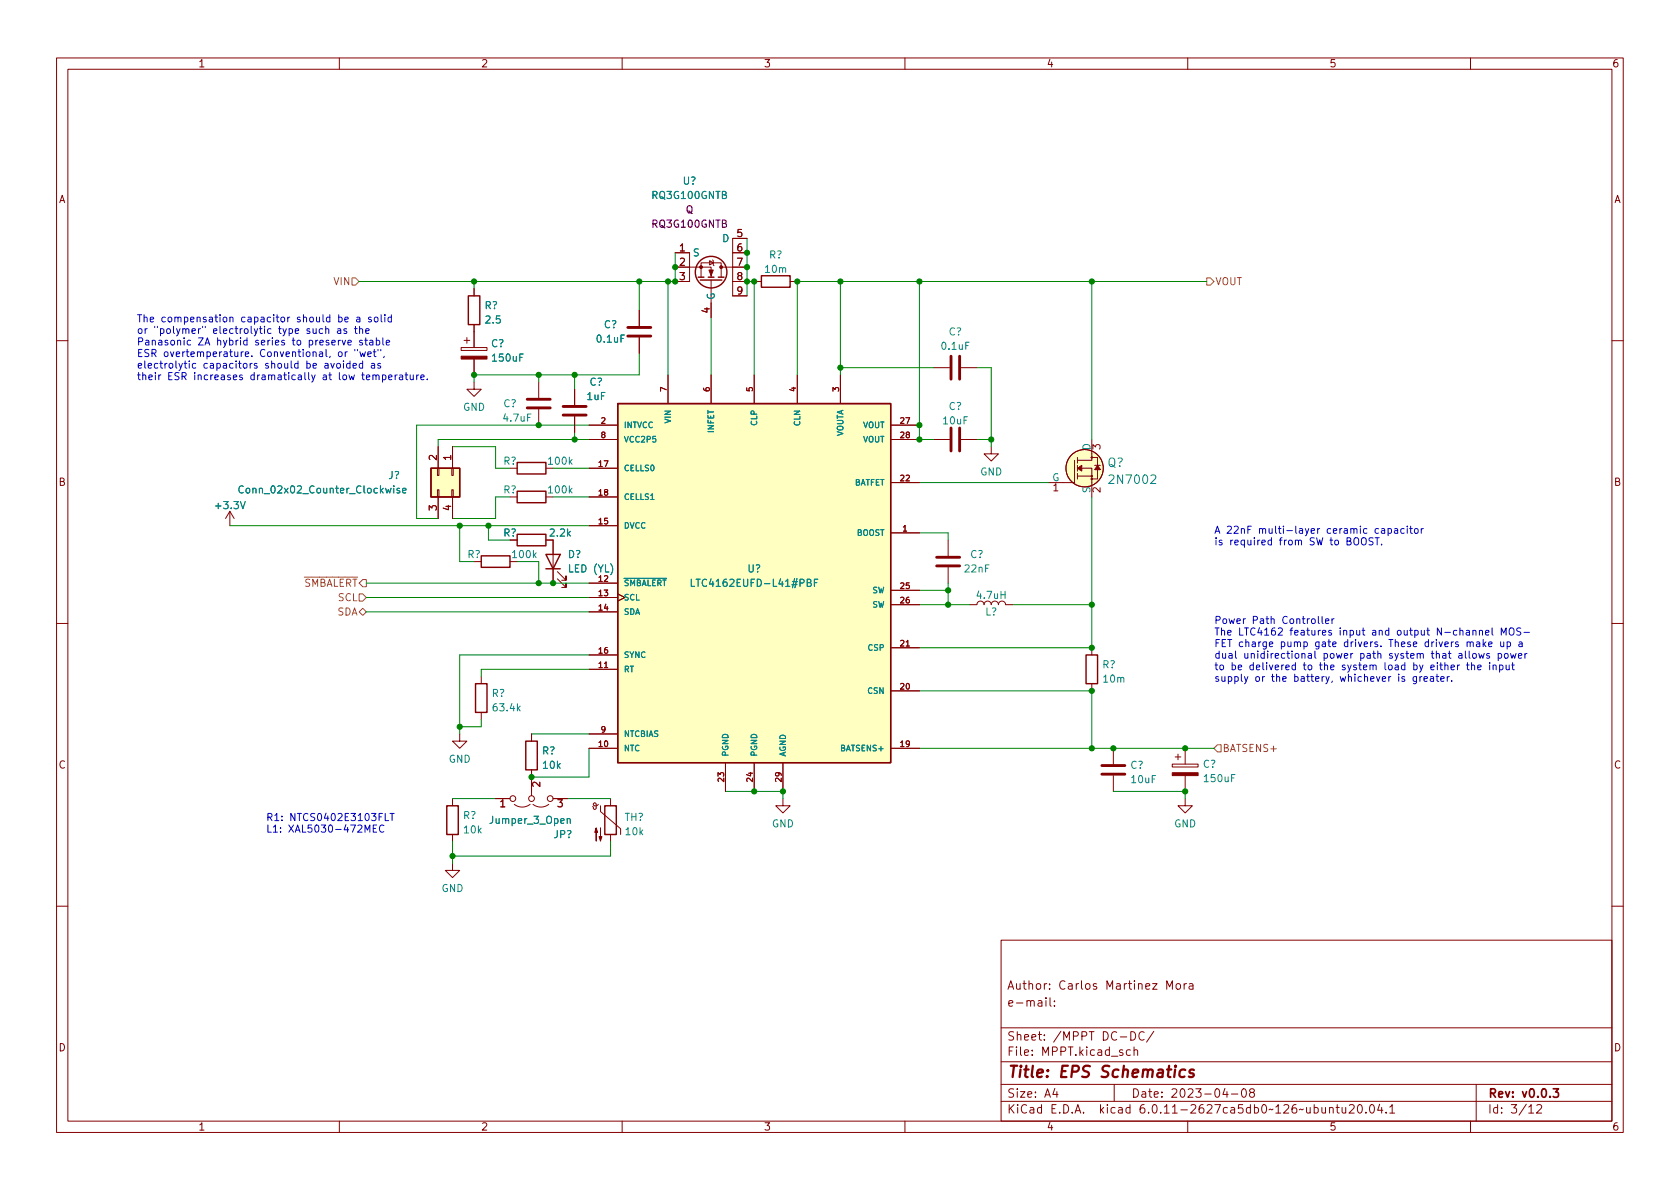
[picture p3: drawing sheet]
<svg xmlns="http://www.w3.org/2000/svg" width="297mm" height="210mm" viewBox="0 0 297 210" stroke-linecap="round" stroke-linejoin="round" font-family="sans-serif">
<g fill="none" stroke="#840000" stroke-width=".18">
<path d="M10 10.2h277v190.1h-277zM12 12.2h273v186.1h-273zM60 10.2v2M110 10.2v2M160 10.2v2M210 10.2v2M260 10.2v2M82.5 59.7v1M83.8 51v1.3M83.8 57.4v4.1M113 54.9v2.8M113 59.7v2.8"/>
<path d="M119.4 47.2h6.3v1.8M119.4 44.7h2.5v5.1h-2.5M124 49v-2.5h3.5v2.5M125.5 46.1l.6 .4-.6 .4zM125.7 49.5v2.8M125.7 53.6v2.5M126 46l.1 .1v.8l.1 .1M127.5 47.2h4.6M129.5 44.7h2.6M129.5 49.8h2.6M132.1 42.2h-2.6v10.1h2.6M133.3 49.8h1.3"/>
<path d="M139.7 49.8h1.3M10 60.2h2M77.5 79v3.8M80 79v3.8M81.5 61.5h4.6v.5h-4.6zM82 60.2h1.1M83.8 67.6v1.2h1.3l-1.3 1.3-1.3-1.3h1.3M83.8 63.5v2.8M95.2 67.6v2.8M95.2 72.4v2.8M101.6 68.8v2.8M101.6 73.7v2.7"/>
<path d="M104.1 75.2h5.1M104.1 77.7h5.1M118.1 66.3v5.1M125.7 66.3v5.1M133.3 66.3v5.1M141 66.3v5.1M148.6 66.3v5.1M157.5 75.2h5.1M157.5 77.7h5.1M165.1 65h2.8M165.1 77.7h2.8M169.9 65h2.8"/>
<path d="M169.9 77.7h2.8M175.3 79v1.3h1.2l-1.2 1.2-1.3-1.2h1.3M193 77.7v3.7h-2.5M193.2 79.4v-.8l.5 .4 .1-.3h.6l.1 .2-.1 .5M285 60.2h2M40.6 90.4l-.7 1.3M40.6 90.4v2.6M40.6 90.4l.8 1.3M77.3 82.8h.3v1.3h-.3zM77.3 86.6h.3v1.3h-.3zM77.5 87.9v3.8M79.9 82.8h.2v1.3h-.2z"/>
<path d="M79.9 86.6h.2v1.3h-.2zM80 87.9v3.8M97.8 95.5v7.6M104.1 93h5.1M104.1 82.8h5.1M104.1 87.9h5.1M157.5 85.3h5.1M157.5 94.2h5.1M167.6 95.5v2.8M186.3 85.9l.4-.4v1.3M190 81.4v3.9h-4.6M190.5 82.8h2.5v5.1"/>
<path d="M190.5 84.2h2.5M190.5 80.9v1M190.5 82.3v1M190.5 83.7v1M192.9 80.9h1.2v3.8h-1.2M193.5 82.3h1.1M194.5 86.2v.8l-.9-.8-.4 .3 .2 .5M10 110.2h2M85.1 119.6v1.3M98.6 102.4l1.5 1.5v-.8v.8h-.8M98.6 101.1l1.5 1.5v-.8v.8h-.8M104.1 118.4h5.1"/>
<path d="M104.1 103.1h5.1M104.1 105.7h5.1M104.1 108.2h5.1M104.1 115.8h5.1M106.9 118.1h.6M109.2 105l1.3 .7-1.3 .6M157.5 114.5h5.1M157.5 104.4h5.1M157.5 106.9h5.1M160.2 114.2h.6M167.6 100.3v2.8M171.4 106.9h1.3a.64 .64 0 0 1 .7-.6 .64 .64 0 0 1 .6 .6 .64 .64 0 0 1 .6-.6 .64 .64 0 0 1 .7 .6 .64 .64 0 0 1 .6-.6 .64 .64 0 0 1 .6 .6 .64 .64 0 0 1 .7-.6 .64 .64 0 0 1 .6 .6h1.3"/>
<path d="M193 114.5v1.3M285 110.2h2M81.3 129.8v1.3h1.2l-1.2 1.2-1.3-1.2h1.3M85.1 126v1.2M94 129.8v1.3M94 136.1v4.6M95.4 138.3v.8l-.9-.8-.3 .3 .1 .4M104.1 132.3h5.1M104.1 129.8h5.1M128.3 134.9v5M133.3 134.9v5M138.4 134.9v5"/>
<path d="M157.5 132.3h5.1M157.5 122.2h5.1M193 120.9v1.3M196.8 132.3v2.8M196.8 137.2v2.7M207.3 135.1h4.5v.5h-4.5zM207.8 133.9h1M208.3 133.3v1.1M209.5 132.3v2.8M209.5 137.2v2.7M80 152.6v1.3h1.3l-1.3 1.3-1.3-1.3h1.3M80 141.2v1.3"/>
<path d="M80 147.6v1.2M87.6 141.2h2.6M88.5 141.8l.4-.4v1.3M90.9 142.2a2.26 2.26 0 0 0 2.8 0M94.2 142.2a2.26 2.26 0 0 0 2.8 0M97.8 141.2h2.5M98.6 141.4h.8l-.4 .5 .4 .1v.6l-.2 .1-.6-.1M105.8 142.2l-.3 .3h-.3l-.3-.1v-.3l.3-.1 .2 .2v.7l-.2 .2-.2-.1-.2-.4M106.2 142.5v1l3.5 3.1v1M107.9 141.2v1.3M107.9 147.6v1.2M138.4 141.2v1.3h1.3l-1.3 1.3-1.2-1.3h1.2"/>
<path d="M209.5 141.2v1.3h1.3l-1.3 1.3-1.2-1.3h1.2M10 160.2h2M177 166.3h108v32h-108zM184.9 176.4v.2M184.9 176.9v1M185.6 174.8v.1M185.6 174v.1M185.6 176.4v1.3l.3 .2M186.4 177.8v.1M186.4 177v.1M193.9 174l-.4-.1-.2 .2 .1 .3 .5 .1v.4h-.6M203.8 173.9h.8l-.8 1h.8"/>
<path d="M285 160.2h2M60 198.3v2M110 198.3v2M160 198.3v2M177 194.8h108M177 191.8h108M177 187.8h108M177 181.8h108M182.5 186.5v.1M182.5 185.7v.1M184.6 183.8v.1M184.6 183v.1"/>
<path d="M192.6 182.4h.8M197 191.8v3M200.5 185.8l.2-.2 .4 .1v.9M204 182.4l-1.3 1.9M210 198.3v2M217.7 193.5h1.2M219.7 192.6l.2-.1a.81 .81 0 0 1 .5 .7 .81 .81 0 0 1-.3 .8h-.1a.81 .81 0 0 1-.6-.6 .81 .81 0 0 1 .3-.8zM221.2 193.2l-.3-.3 .1-.2 .2-.2 .4 .1 .2 .2-.1 .2-.6 .2-.2 .3 .1 .4 .2 .1h.4l.2-.3-.1-.4-.2-.1M238.6 195.5l.5-.2 .3 .2v.3l-.9 1h.9M240.2 195.4l.2-.1a.81 .81 0 0 1 .5 .7 .81 .81 0 0 1-.3 .8h-.1a.81 .81 0 0 1-.6-.6 .81 .81 0 0 1 .3-.8zM241.5 196.7v.1M242.4 195.4l.1-.1a.81 .81 0 0 1 .6 .7 .81 .81 0 0 1-.3 .8h-.2a.81 .81 0 0 1-.5-.6 .81 .81 0 0 1 .3-.8z"/>
<path d="M243.9 195.3l-.3 1h.9M244.3 195.8v1M245.1 196.7v.1M245.7 195.8l.4-.5v1.5M245.7 196.8h.9M260 198.3v2M261 191.8v6.5M271.7 195.5l.6-.2 .2 .2 .1 .3-.9 1h.9"/>
<circle cx="191.8" cy="82.8" r="3.3"/>
<circle cx="193" cy="84.2" r=".13"/>
<circle cx="193" cy="84.7" r=".13"/>
<circle cx="193" cy="80.9" r=".13"/>
<circle cx="90.7" cy="141.2" r=".51"/>
<circle cx="94" cy="141.2" r=".51"/>
<circle cx="97.3" cy="141.2" r=".51"/>
</g>
<path d="M274.6 192.5h1l-.5 .6 .4 .1v.7l-.2 .1h-.5l-.2-.1" fill="none" stroke="#840000" stroke-width=".3"/>
<g fill="#ffffc2" stroke="#ffffc2" stroke-width=".18">
<path d="M109.2 71.4h48.3v63.5h-48.3z"/>
<path d="M76.2 82.8h5.1v5.1h-5.1z"/>
<circle cx="191.8" cy="82.8" r="3.3"/>
</g>
<g fill="#840000" stroke="#840000" stroke-width=".18">
<path d="M190.5 82.8l.8-.5v1z"/>
<path d="M194.1 82.3l.5 .8h-1.1z"/>
<path d="M125.3 47.7h.8l-.4 1.1z"/>
<path d="M105.4 146.4l.3 .8h-.5l.2-.8v2.3z"/>
<path d="M106.2 146.4v2.3l-.3-.8h.5l-.2 .8z"/>
<path d="M81.5 63h4.6v.5h-4.6z"/>
<path d="M207.3 136.6h4.5v.6h-4.5z"/>
<circle cx="124" cy="47.2" r=".25"/>
<circle cx="127.5" cy="47.2" r=".25"/>
</g>
<g fill="none" stroke="#008484" stroke-width=".18">
<path d="M110.4 59.2h-.6v1.3M92.5 62.6h-.6v1.3M93.9 73.2h-.6v1.3M171.4 60.5h-.6v1.3M42.5 88.7l.4 1.3 .5-1.3M68.2 86.3l.2 .9 .3-.6 .2 .6 .2-.9M69.6 85.9v.1M69.6 86.3v.9M70.7 86.4l-.3-.1-.2 .2v.2l.5 .1v.3h-.5M71.2 86.8l.6-.2-.1-.2-.3-.1-.2 .2 .1 .6h.4M94.4 98.1l.4 .5M94.8 97.8l-.5 .4"/>
<path d="M100.8 81.6l.3 .5M100.8 86.7l.3 .5M101.1 81.3l-.4 .4M101.1 86.3l-.4 .5M203.5 84.1l.6-.1 .2 .1 .1 .3-1 1.1h1M110.3 102.3h7.6M142.7 103h.6l.1-.2-.1-.3-.6-.1v1.3h.5l.2-.1v-.3l-.3-.3M144 103h.4M144.6 102.4h-.6v1.3M177 105.2h.7M177.7 104.6v1.2M91.6 125.2l.4 .5"/>
<path d="M92 124.9l-.5 .5M218.4 137h-.6v1.2M100.3 144.9l.2-.1h.3v.8M100.3 144.8v.8"/>
</g>
<g fill="none" stroke="#840000" stroke-width=".25">
<path d="M82.8 52.3h2v5.1h-2zM123.4 49h1.1M123.8 49.5h3.8M125.2 49h1M127 49h1M134.6 48.8h5.1v2h-5.1zM109.2 71.4h48.3v63.5h-48.3zM76.2 82.8h5.1v5.1h-5.1zM85.1 98.3h5.1v2h-5.1zM91.4 94.5h5.1v2h-5.1zM91.4 81.8h5.1v2h-5.1zM91.4 86.9h5.1v2h-5.1z"/>
<path d="M96.5 98h2.6l-1.3 2.6zM96.5 100.6h2.6M192 115.8h2.1v5.1h-2.1zM84.1 120.9h2v5.1h-2zM93 131.1h2v5h-2zM79 142.5h2v5.1h-2zM106.9 142.5h2.1v5.1h-2.1z"/>
<circle cx="125.7" cy="48.1" r="2.79"/>
</g>
<g fill="none" stroke="#840000" stroke-width=".51">
<path d="M111 59.4h4.1M111 57.9h4.1M93.2 70.6h4.1M93.2 72.1h4.1M99.6 71.9h4M99.6 73.4h4M168.1 63v4.1M168.1 75.7v4.1M169.7 63v4.1M169.7 75.7v4.1M165.6 98.5h4.1M165.6 100.1h4.1"/>
<path d="M194.8 136.9h4.1M194.8 135.4h4.1"/>
</g>
<path d="M62.2 49.1h.7l.6 .7-.6 .6h-.7zM213.4 49.1h.6l.6 .7-.6 .6h-.6zM53.8 102.1h9.4M63.5 105h.6l.7 .7-.7 .6h-.6zM64.1 107.6l.7 .6-.7 .6-.6-.6zM215.3 131.7h.6v1.3h-.6l-.7-.7z" fill="none" stroke="#848400" stroke-width=".18"/>
<g fill="none" stroke="#0000c2" stroke-width=".18">
<path d="M35.5 58.1l-.4 .3M39.6 56.1h.3l.2 .2v.4l-.2 .2h-.3l-.2-.2zM40.7 56.2l.1-.1h.3l.1 .8M40.7 56.1v.8M46.8 58.1v.9M47.9 58.2l-.3-.1-.3 .3 .1 .5h.5M50.9 56.1v.8M51.2 56.1l-.3 .2M62.7 58.1h.5M65.6 56.1h-.3l-.2 .2 .1 .1 .4 .2v.3h-.5M28.4 66.3l-.3 .2M33.5 64.3v.8"/>
<path d="M33.7 60.2h-.4l-.2 .2 .1 .6h.5M34.6 64.3h-.4l-.2 .2 .1 .5h.5M42.8 66.4l-.3-.1-.2 .2 .1 .2 .4 .1v.3h-.5M43 62.2l-.3 .3M43.4 62.6l.6-.1-.1-.2-.3-.1-.2 .2v.6h.5M44.5 62.9v.2M44.6 64.3l-.4 .2M45.4 64.3h-.3l-.2 .1 .1 .2 .4 .1v.3h-.5M52.7 64.3h-.4l-.2 .2 .1 .5h.5M52.7 63.8v1.3M54.6 65.9v1.1l.1 .1M55.1 66.3l.3 .8"/>
<path d="M55.7 66.3l-.4 1.2-.2 .1M57.6 61.8v1.1l.2 .2M58.4 63l-.1 .2M63.9 66.3h.5M64.1 60.2h-.3l-.2 .1v.2l.5 .2v.3h-.5M75.6 67v.1M224.8 95.6l-.4-.1-.2 .3 .1 .5h.5M224.8 95.1v1.3M231.4 93.5l-.4 1.1-.2 .1M231.8 93.9l.6-.1v-.3h-.4l-.2 .1 .1 .7h.5M233 93.5v.8M233.3 93.5l-.3 .2"/>
<path d="M241.7 93.5h-.4l-.2 .2 .1 .6h.5M251.3 93.5v.8M251.7 93.5l-.4 .2M218.5 115.1v1.1l.1 .2M220.6 119.6l-.4 1.2-.2 .1M224.4 113.9l.6-.1v-.2l-.4-.1-.2 .2 .1 .6h.5M229 117.7l-.3-.1-.3 .2 .2 .6h.4M229 117.2v1.2M231.3 115.6h.5l.1 .8M231.9 115.9h-.4l-.2 .2 .2 .3 .4-.1M232.5 115.1v1.1l.2 .2M235.4 111.5h-.3l-.2 .1 .1 .2 .4 .1v.3h-.5"/>
<path d="M235.5 109.4v.9M235.9 109.4l-.4 .3M244.9 117.2v1.1l.2 .1M245.9 119.6l-.4 .3M250 117.7l.3-.1 .3 .2-.2 .6h-.4M250 117.2v1.2M250.4 119.7l-.3-.1-.3 .3 .2 .5h.4M252.6 113.6l-.4-.1-.2 .2 .1 .6h.5M253 118l.6-.1-.1-.2-.3-.1-.2 .2v.6h.5M254.9 111v1.3l-.8-1.3v1.3M258.5 115.9h-.4l-.2 .2 .2 .3 .4-.1M259.3 117.6h.5"/>
<path d="M259.4 113.6l.2-.1 .3 .1v.8M259.4 113.5v.9M259.5 117.2v1.1l.3 .1M262.7 111.9l.6-.1-.1-.3h-.4l-.1 .1v.6h.5M263.8 111v1.1l.2 .2M264 117.7l.2-.1 .3 .1v.7M264 117.6v.8M264.9 115.6h.4l.2 .2-.1 .5h-.5M264.9 115.6v1.2M265.3 113.5l.1 .8 .3 .1 .2-.2M265.4 112.3v-1.3l.5 .9 .4-.9v1.3M268.6 113.6h.5v.8"/>
<path d="M269.1 113.8l-.4 .1-.2 .2 .2 .3 .4-.1M235.6 120.4l-.2 .3M66 146.5h.4M66.6 145.9h-.6v1.3h.6M67.9 146a.6 .6 0 0 0-.9 .4 .6 .6 0 0 0 .6 .8l.3-.2M69 143.8h.7M69.3 143.8v1.3"/>
</g>
<g fill="none" stroke="#008400" stroke-width=".18">
<path d="M83.8 49.8v1.2M113 49.8v5.1M118.1 49.8v16.5M119.4 44.7v5.1h-55.9M125.7 56.1v10.2M132.1 42.2v10.1M132.1 49.8h1.2v16.5M148.6 49.8v16.5M162.6 49.8v27.9h2.5M193 49.8v27.9M213.4 49.8h-72.4v16.5M80 79h7.6v3.8h2.6"/>
<path d="M95.2 66.3v1.3M101.6 66.3v2.5M101.6 76.4v1.3M104.1 75.2h-30.4v16.5h3.8M104.1 77.7h-26.6v1.3M113 62.5v3.8h-29.2v1.3M148.6 65h16.5M172.7 65h2.6v14M172.7 77.7h2.6M40.6 93h63.5M81.3 93v6.3h2.5M86.4 93v2.5h3.8"/>
<path d="M90.2 87.9h-2.6v3.8h-7.6M91.4 99.3h3.8v3.8M97.8 82.8h6.3M97.8 87.9h6.3M162.6 94.2h5v1.3M162.6 85.3h22.8M193 87.9v26.6h-30.4M64.8 103.1h39.3M64.8 108.2h39.3M64.8 105.7h39.3M104.1 115.8h-22.8v14M104.1 118.4h-19v1.2"/>
<path d="M162.6 106.9h8.8M162.6 104.4h5M167.6 103.1v3.8M179.1 106.9h13.9M85.1 127.2v1.3h-3.8M94 129.8h10.1M104.1 132.3v5.1h-10.1M128.3 139.9h10.1v1.3M162.6 122.2h30.4v10.1M162.6 132.3h52M196.8 139.9h12.7v1.3M80 141.2h7.6"/>
<path d="M80 148.8v3.8M100.3 141.2h7.6M107.9 148.8v2.6h-27.9"/>
</g>
<g fill="#008400" stroke="#008400" stroke-width=".18">
<circle cx="81.3" cy="128.5" r=".46"/>
<circle cx="80" cy="151.4" r=".46"/>
<circle cx="94" cy="137.4" r=".46"/>
<circle cx="193" cy="122.2" r=".46"/>
<circle cx="209.5" cy="139.9" r=".46"/>
<circle cx="209.5" cy="132.3" r=".46"/>
<circle cx="193" cy="132.3" r=".46"/>
<circle cx="196.8" cy="132.3" r=".46"/>
<circle cx="81.3" cy="93" r=".46"/>
<circle cx="86.4" cy="93" r=".46"/>
<circle cx="95.2" cy="75.2" r=".46"/>
<circle cx="83.8" cy="49.8" r=".46"/>
<circle cx="138.4" cy="139.9" r=".46"/>
<circle cx="133.3" cy="139.9" r=".46"/>
<circle cx="167.6" cy="106.9" r=".46"/>
<circle cx="167.6" cy="104.4" r=".46"/>
<circle cx="162.6" cy="77.7" r=".46"/>
<circle cx="162.6" cy="75.2" r=".46"/>
<circle cx="193" cy="49.8" r=".46"/>
<circle cx="175.3" cy="77.7" r=".46"/>
<circle cx="193" cy="106.9" r=".46"/>
<circle cx="193" cy="114.5" r=".46"/>
<circle cx="132.1" cy="49.8" r=".46"/>
<circle cx="133.3" cy="49.8" r=".46"/>
<circle cx="141" cy="49.8" r=".46"/>
<circle cx="148.6" cy="65" r=".46"/>
<circle cx="162.6" cy="49.8" r=".46"/>
<circle cx="148.6" cy="49.8" r=".46"/>
<circle cx="113" cy="49.8" r=".46"/>
<circle cx="119.4" cy="49.8" r=".46"/>
<circle cx="118.1" cy="49.8" r=".46"/>
<circle cx="119.4" cy="47.2" r=".46"/>
<circle cx="132.1" cy="47.2" r=".46"/>
<circle cx="132.1" cy="44.7" r=".46"/>
<circle cx="101.6" cy="77.7" r=".46"/>
<circle cx="95.2" cy="66.3" r=".46"/>
<circle cx="101.6" cy="66.3" r=".46"/>
<circle cx="83.8" cy="66.3" r=".46"/>
<circle cx="95.2" cy="103.1" r=".46"/>
<circle cx="97.8" cy="103.1" r=".46"/>
</g>
<g font-size="2.8" fill="#840000">
<text x="178" y="191.2">Title:</text>
<text x="187.3" y="191.2">EPS Schematics</text>
</g>
<g font-size="2.1" fill="#008484">
<text x="195.7" y="83">Q?</text>
<text x="195.7" y="86">2N7002</text>
</g>
<g font-size="2.1" fill="#840000">
<text x="178" y="178.5">e-mail:</text>
<text x="178" y="175.5">Author:</text>
<text x="187.2" y="175.5">Carlos</text>
<text x="195.6" y="175.5">Martinez</text>
<text x="206.3" y="175.5">Mora</text>
<text x="178" y="184.5">Sheet:</text>
<text x="186.2" y="184.5">/MPPT</text>
<text x="194.9" y="184.5">DC-DC/</text>
<text x="178" y="187.2">File:</text>
<text x="184.4" y="187.2">MPPT.kicad_sch</text>
<text x="178" y="197.4">KiCad</text>
<text x="178" y="194.6">Size:</text>
<text x="184.7" y="194.6">A4</text>
<text x="185.7" y="197.4">E.D.A.</text>
<text x="194.6" y="197.4">kicad</text>
<text x="200" y="194.6">Date:</text>
<text x="201.8" y="197.4">6.0.11-2627ca5db0~126~ubuntu20.04.1</text>
<text x="207" y="194.6">2023-04-08</text>
<text x="263" y="194.6">Rev:</text>
<text x="263" y="197.4">Id:</text>
<text x="267.1" y="197.4">3/12</text>
<text x="269.1" y="194.6">v0.0.3</text>
</g>
<g font-size="1.8" fill="#840000">
<text x="35" y="12.3">1</text>
<text x="85" y="12.3">2</text>
<text x="135" y="12.3">3</text>
<text x="185" y="12.3">4</text>
<text x="235" y="12.3">5</text>
<text x="285" y="12.3">6</text>
<text x="10.4" y="36.3">A</text>
<text x="130.1" y="41.9">5</text>
<text x="285.4" y="36.3">A</text>
<text x="120" y="44.4">1</text>
<text x="120" y="47">2</text>
<text x="130.1" y="44.4">6</text>
<text x="130.1" y="47">7</text>
<text x="120" y="49.5">3</text>
<text x="130.1" y="49.5">8</text>
<text x="130.1" y="52.1">9</text>
<text x="125.5" y="55.5" transform="rotate(-90 125.5 55.5)">4</text>
<text x="77.2" y="81.6" transform="rotate(-90 77.2 81.6)">2</text>
<text x="79.8" y="81.6" transform="rotate(-90 79.8 81.6)">1</text>
<text x="10.3" y="86.3">B</text>
<text x="186" y="87.6">1</text>
<text x="285.3" y="86.3">B</text>
<text x="77.2" y="90.5" transform="rotate(-90 77.2 90.5)">3</text>
<text x="79.8" y="90.5" transform="rotate(-90 79.8 90.5)">4</text>
<text x="88.9" y="95.3">R?</text>
<text x="97" y="95.3">2.2k</text>
<text x="10.3" y="136.3">C</text>
<text x="285.3" y="136.3">C</text>
<text x="88.2" y="143.5">1</text>
<text x="10.3" y="186.3">D</text>
<text x="285.3" y="186.3">D</text>
<text x="35" y="200.3">1</text>
<text x="85" y="200.3">2</text>
<text x="135" y="200.3">3</text>
<text x="185" y="200.3">4</text>
<text x="235" y="200.3">5</text>
<text x="285" y="200.3">6</text>
</g>
<g font-size="1.8" fill="#008484">
<text x="115.1" y="35.6">RQ3G100GNTB</text>
<text x="120.6" y="33">U?</text>
<text x="122.4" y="45.7">S</text>
<text x="127.6" y="43.2">D</text>
<text x="135.9" y="46.1">R?</text>
<text x="126.8" y="53.1" transform="rotate(-90 126.8 53.1)">G</text>
<text x="135" y="48.6">10m</text>
<text x="85.6" y="55">R?</text>
<text x="85.6" y="57.6">2.5</text>
<text x="106.7" y="58.4">C?</text>
<text x="167.7" y="59.7">C?</text>
<text x="86.7" y="61.8">C?</text>
<text x="86.7" y="64.3">150uF</text>
<text x="105.2" y="61">0.1uF</text>
<text x="166.2" y="62.2">0.1uF</text>
<text x="103.6" y="71.1">1uF</text>
<text x="104.2" y="68.6">C?</text>
<text x="81.8" y="73">GND</text>
<text x="88.7" y="74.9">4.7uF</text>
<text x="88.9" y="72.4">C?</text>
<text x="166.5" y="75.4">10uF</text>
<text x="167.7" y="72.9">C?</text>
<text x="88.9" y="82.6">R?</text>
<text x="96.7" y="82.6">100k</text>
<text x="192.8" y="79.7" transform="rotate(-90 192.8 79.7)">D</text>
<text x="41.9" y="87.6">Conn_02x02_Counter_Clockwise</text>
<text x="68.6" y="85.1">J?</text>
<text x="88.9" y="87.6">R?</text>
<text x="96.7" y="87.6">100k</text>
<text x="173.2" y="84.5">GND</text>
<text x="186" y="85.1">G</text>
<text x="192.8" y="87.3" transform="rotate(-90 192.8 87.3)">S</text>
<text x="37.7" y="90.4">+3.3V</text>
<text x="82.6" y="99.1">R?</text>
<text x="90.3" y="99.1">100k</text>
<text x="100.3" y="99.1">D?</text>
<text x="100.3" y="101.6">LED (YL)</text>
<text x="132.1" y="101.6">U?</text>
<text x="170.3" y="101.6">22nF</text>
<text x="171.5" y="99.1">C?</text>
<text x="121.8" y="104.1">LTC4162EUFD-L41#PBF</text>
<text x="172.4" y="106.3">4.7uH</text>
<text x="174.1" y="109.2">L?</text>
<text x="194.8" y="118.5">R?</text>
<text x="86.9" y="123.6">R?</text>
<text x="194.8" y="121.1">10m</text>
<text x="86.9" y="126.2">63.4k</text>
<text x="79.3" y="135.3">GND</text>
<text x="95.8" y="133.8">R?</text>
<text x="95.8" y="136.3">10k</text>
<text x="199.8" y="136.3">C?</text>
<text x="212.6" y="136.1">C?</text>
<text x="199.8" y="138.9">10uF</text>
<text x="212.6" y="138.7">150uF</text>
<text x="81.8" y="145.2">R?</text>
<text x="81.8" y="147.8">10k</text>
<text x="86.4" y="146.1">Jumper_3_Open</text>
<text x="97.8" y="148.6">JP?</text>
<text x="110.4" y="145.5">TH?</text>
<text x="110.4" y="148.1">10k</text>
<text x="136.4" y="146.7">GND</text>
<text x="207.5" y="146.7">GND</text>
<text x="78" y="158.1">GND</text>
</g>
<g font-size="1.8" fill="#840084">
<text x="115.1" y="40.6">RQ3G100GNTB</text>
<text x="121.2" y="38.1">Q</text>
</g>
<g font-size="1.8" fill="#848400">
<text x="58.9" y="50.8">VIN</text>
<text x="214.8" y="50.8">VOUT</text>
<text x="53.7" y="104.1">~{SMBALERT}</text>
<text x="59.6" y="106.7">SCL</text>
<text x="59.6" y="109.2">SDA</text>
<text x="216.1" y="133.4">BATSENS+</text>
</g>
<g font-size="1.8" fill="#0000c2">
<text x="24.1" y="57">The</text>
<text x="24.1" y="59">or</text>
<text x="27.2" y="59">&quot;polymer&quot;</text>
<text x="28.5" y="57">compensation</text>
<text x="37.7" y="59">electrolytic</text>
<text x="42.7" y="57">capacitor</text>
<text x="49.5" y="59">type</text>
<text x="52.7" y="57">should</text>
<text x="54.6" y="59">such</text>
<text x="60.1" y="59">as</text>
<text x="60.1" y="57">be</text>
<text x="63.4" y="59">the</text>
<text x="63.5" y="57">a</text>
<text x="65.7" y="57">solid</text>
<text x="24.1" y="61.1">Panasonic</text>
<text x="24.1" y="63.1">ESR overtemperature.</text>
<text x="24.1" y="65.2">electrolytic</text>
<text x="35" y="61.1">ZA hybrid</text>
<text x="35.9" y="65.2">capacitors</text>
<text x="45.3" y="61.1">series</text>
<text x="46" y="63.1">Conventional,</text>
<text x="46.9" y="65.2">should</text>
<text x="52.1" y="61.1">to</text>
<text x="54.3" y="65.2">be</text>
<text x="55.1" y="61.1">preserve</text>
<text x="57.7" y="65.2">avoided</text>
<text x="60" y="63.1">or</text>
<text x="63" y="63.1">&quot;wet&quot;,</text>
<text x="64.2" y="61.1">stable</text>
<text x="66.1" y="65.2">as</text>
<text x="24.1" y="67.2">their</text>
<text x="29.6" y="67.2">ESR increases</text>
<text x="44.5" y="67.2">dramatically</text>
<text x="57.4" y="67.2">at</text>
<text x="60.4" y="67.2">low</text>
<text x="64.7" y="67.2">temperature.</text>
<text x="214.6" y="94.4">A 22nF</text>
<text x="222.6" y="94.4">multi-layer</text>
<text x="234.8" y="94.4">ceramic</text>
<text x="243.4" y="94.4">capacitor</text>
<text x="214.6" y="96.4">is</text>
<text x="217.4" y="96.4">required</text>
<text x="226.3" y="96.4">from</text>
<text x="231.8" y="96.4">SW to</text>
<text x="238.6" y="96.4">BOOST.</text>
<text x="214.6" y="110.3">Power</text>
<text x="214.6" y="112.4">The</text>
<text x="219" y="112.4">LTC4162</text>
<text x="221.4" y="110.3">Path</text>
<text x="226.8" y="110.3">Controller</text>
<text x="228.2" y="112.4">features</text>
<text x="237" y="112.4">input</text>
<text x="242.9" y="112.4">and</text>
<text x="247.5" y="112.4">output</text>
<text x="254.7" y="112.4">N-channel</text>
<text x="266.1" y="112.4">MOS-</text>
<text x="214.6" y="114.4">FET charge</text>
<text x="214.6" y="116.5">dual</text>
<text x="214.6" y="118.5">to</text>
<text x="217.6" y="118.5">be</text>
<text x="219.9" y="116.5">unidirectional</text>
<text x="221" y="118.5">delivered</text>
<text x="226.5" y="114.4">pump</text>
<text x="230.7" y="118.5">to</text>
<text x="232.7" y="114.4">gate</text>
<text x="233.7" y="118.5">the</text>
<text x="234" y="116.5">power</text>
<text x="237.8" y="118.5">system</text>
<text x="238" y="114.4">drivers.</text>
<text x="240.7" y="116.5">path</text>
<text x="245.4" y="118.5">load</text>
<text x="246" y="116.5">system</text>
<text x="246.1" y="114.4">These</text>
<text x="250.7" y="118.5">by</text>
<text x="252.6" y="114.4">drivers</text>
<text x="253.6" y="116.5">that</text>
<text x="253.9" y="118.5">either</text>
<text x="258.5" y="116.5">allows</text>
<text x="260.1" y="114.4">make</text>
<text x="260.5" y="118.5">the</text>
<text x="264.5" y="118.5">input</text>
<text x="265.6" y="116.5">power</text>
<text x="266.2" y="114.4">up</text>
<text x="214.6" y="120.5">supply</text>
<text x="221.9" y="120.5">or</text>
<text x="224.9" y="120.5">the</text>
<text x="229" y="120.5">battery,</text>
<text x="237.3" y="120.5">whichever</text>
<text x="247.7" y="120.5">is</text>
<text x="250.4" y="120.5">greater.</text>
<text x="47" y="145.2">R1:</text>
<text x="47" y="147.2">L1:</text>
<text x="51" y="147.2">XAL5030-472MEC</text>
<text x="51.2" y="145.2">NTCS0402E3103FLT</text>
</g>
<g font-size="1.4" fill="#840000">
<text x="117.9" y="69.4" transform="rotate(-90 117.9 69.4)">7</text>
<text x="125.5" y="69.4" transform="rotate(-90 125.5 69.4)">6</text>
<text x="133.1" y="69.4" transform="rotate(-90 133.1 69.4)">5</text>
<text x="140.7" y="69.4" transform="rotate(-90 140.7 69.4)">4</text>
<text x="148.3" y="69.4" transform="rotate(-90 148.3 69.4)">3</text>
<text x="106.1" y="74.9">2</text>
<text x="106.1" y="77.5">8</text>
<text x="159" y="74.9">27</text>
<text x="159" y="77.5">28</text>
<text x="105.6" y="82.5">17</text>
<text x="105.6" y="87.6">18</text>
<text x="159" y="85.1">22</text>
<text x="105.6" y="92.7">15</text>
<text x="159.5" y="94">1</text>
<text x="105.6" y="102.9">12</text>
<text x="105.6" y="105.4">13</text>
<text x="105.6" y="107.9">14</text>
<text x="159" y="104.1">25</text>
<text x="159" y="106.7">26</text>
<text x="105.6" y="118.1">11</text>
<text x="105.6" y="115.6">16</text>
<text x="159" y="114.3">21</text>
<text x="159" y="121.9">20</text>
<text x="106.1" y="129.5">9</text>
<text x="105.6" y="132.1">10</text>
<text x="159" y="132.1">19</text>
<text x="128" y="138.5" transform="rotate(-90 128 138.5)">23</text>
<text x="133.1" y="138.5" transform="rotate(-90 133.1 138.5)">24</text>
<text x="138.2" y="138.5" transform="rotate(-90 138.2 138.5)">29</text>
</g>
<g font-size="1.4" fill="#008484">
<text x="110.2" y="76">INTVCC</text>
<text x="118.9" y="75" transform="rotate(-90 118.9 75)">VIN</text>
<text x="126.5" y="76.6" transform="rotate(-90 126.5 76.6)">INFET</text>
<text x="134.2" y="75.4" transform="rotate(-90 134.2 75.4)">CLP</text>
<text x="141.8" y="75.4" transform="rotate(-90 141.8 75.4)">CLN</text>
<text x="149.4" y="77.2" transform="rotate(-90 149.4 77.2)">VOUTA</text>
<text x="152.5" y="76">VOUT</text>
<text x="110.2" y="83.6">CELLS0</text>
<text x="110.2" y="78.5">VCC2P5</text>
<text x="152.5" y="78.5">VOUT</text>
<text x="110.2" y="88.7">CELLS1</text>
<text x="151.1" y="86.2">BATFET</text>
<text x="110.2" y="93.8">DVCC</text>
<text x="151.4" y="95">BOOST</text>
<text x="110.2" y="103.9">~{SMBALERT}</text>
<text x="110.2" y="106.5">SCL</text>
<text x="154.2" y="105.2">SW</text>
<text x="154.2" y="107.7">SW</text>
<text x="110.2" y="109">SDA</text>
<text x="110.2" y="119.2">RT</text>
<text x="110.2" y="116.6">SYNC</text>
<text x="153.3" y="115.4">CSP</text>
<text x="153.3" y="123">CSN</text>
<text x="110.2" y="130.6">NTCBIAS</text>
<text x="110.2" y="133.1">NTC</text>
<text x="129.1" y="133.9" transform="rotate(-90 129.1 133.9)">PGND</text>
<text x="134.2" y="133.9" transform="rotate(-90 134.2 133.9)">PGND</text>
<text x="139.2" y="133.9" transform="rotate(-90 139.2 133.9)">AGND</text>
<text x="148.5" y="133.1">BATSENS+</text>
</g>
</svg>
